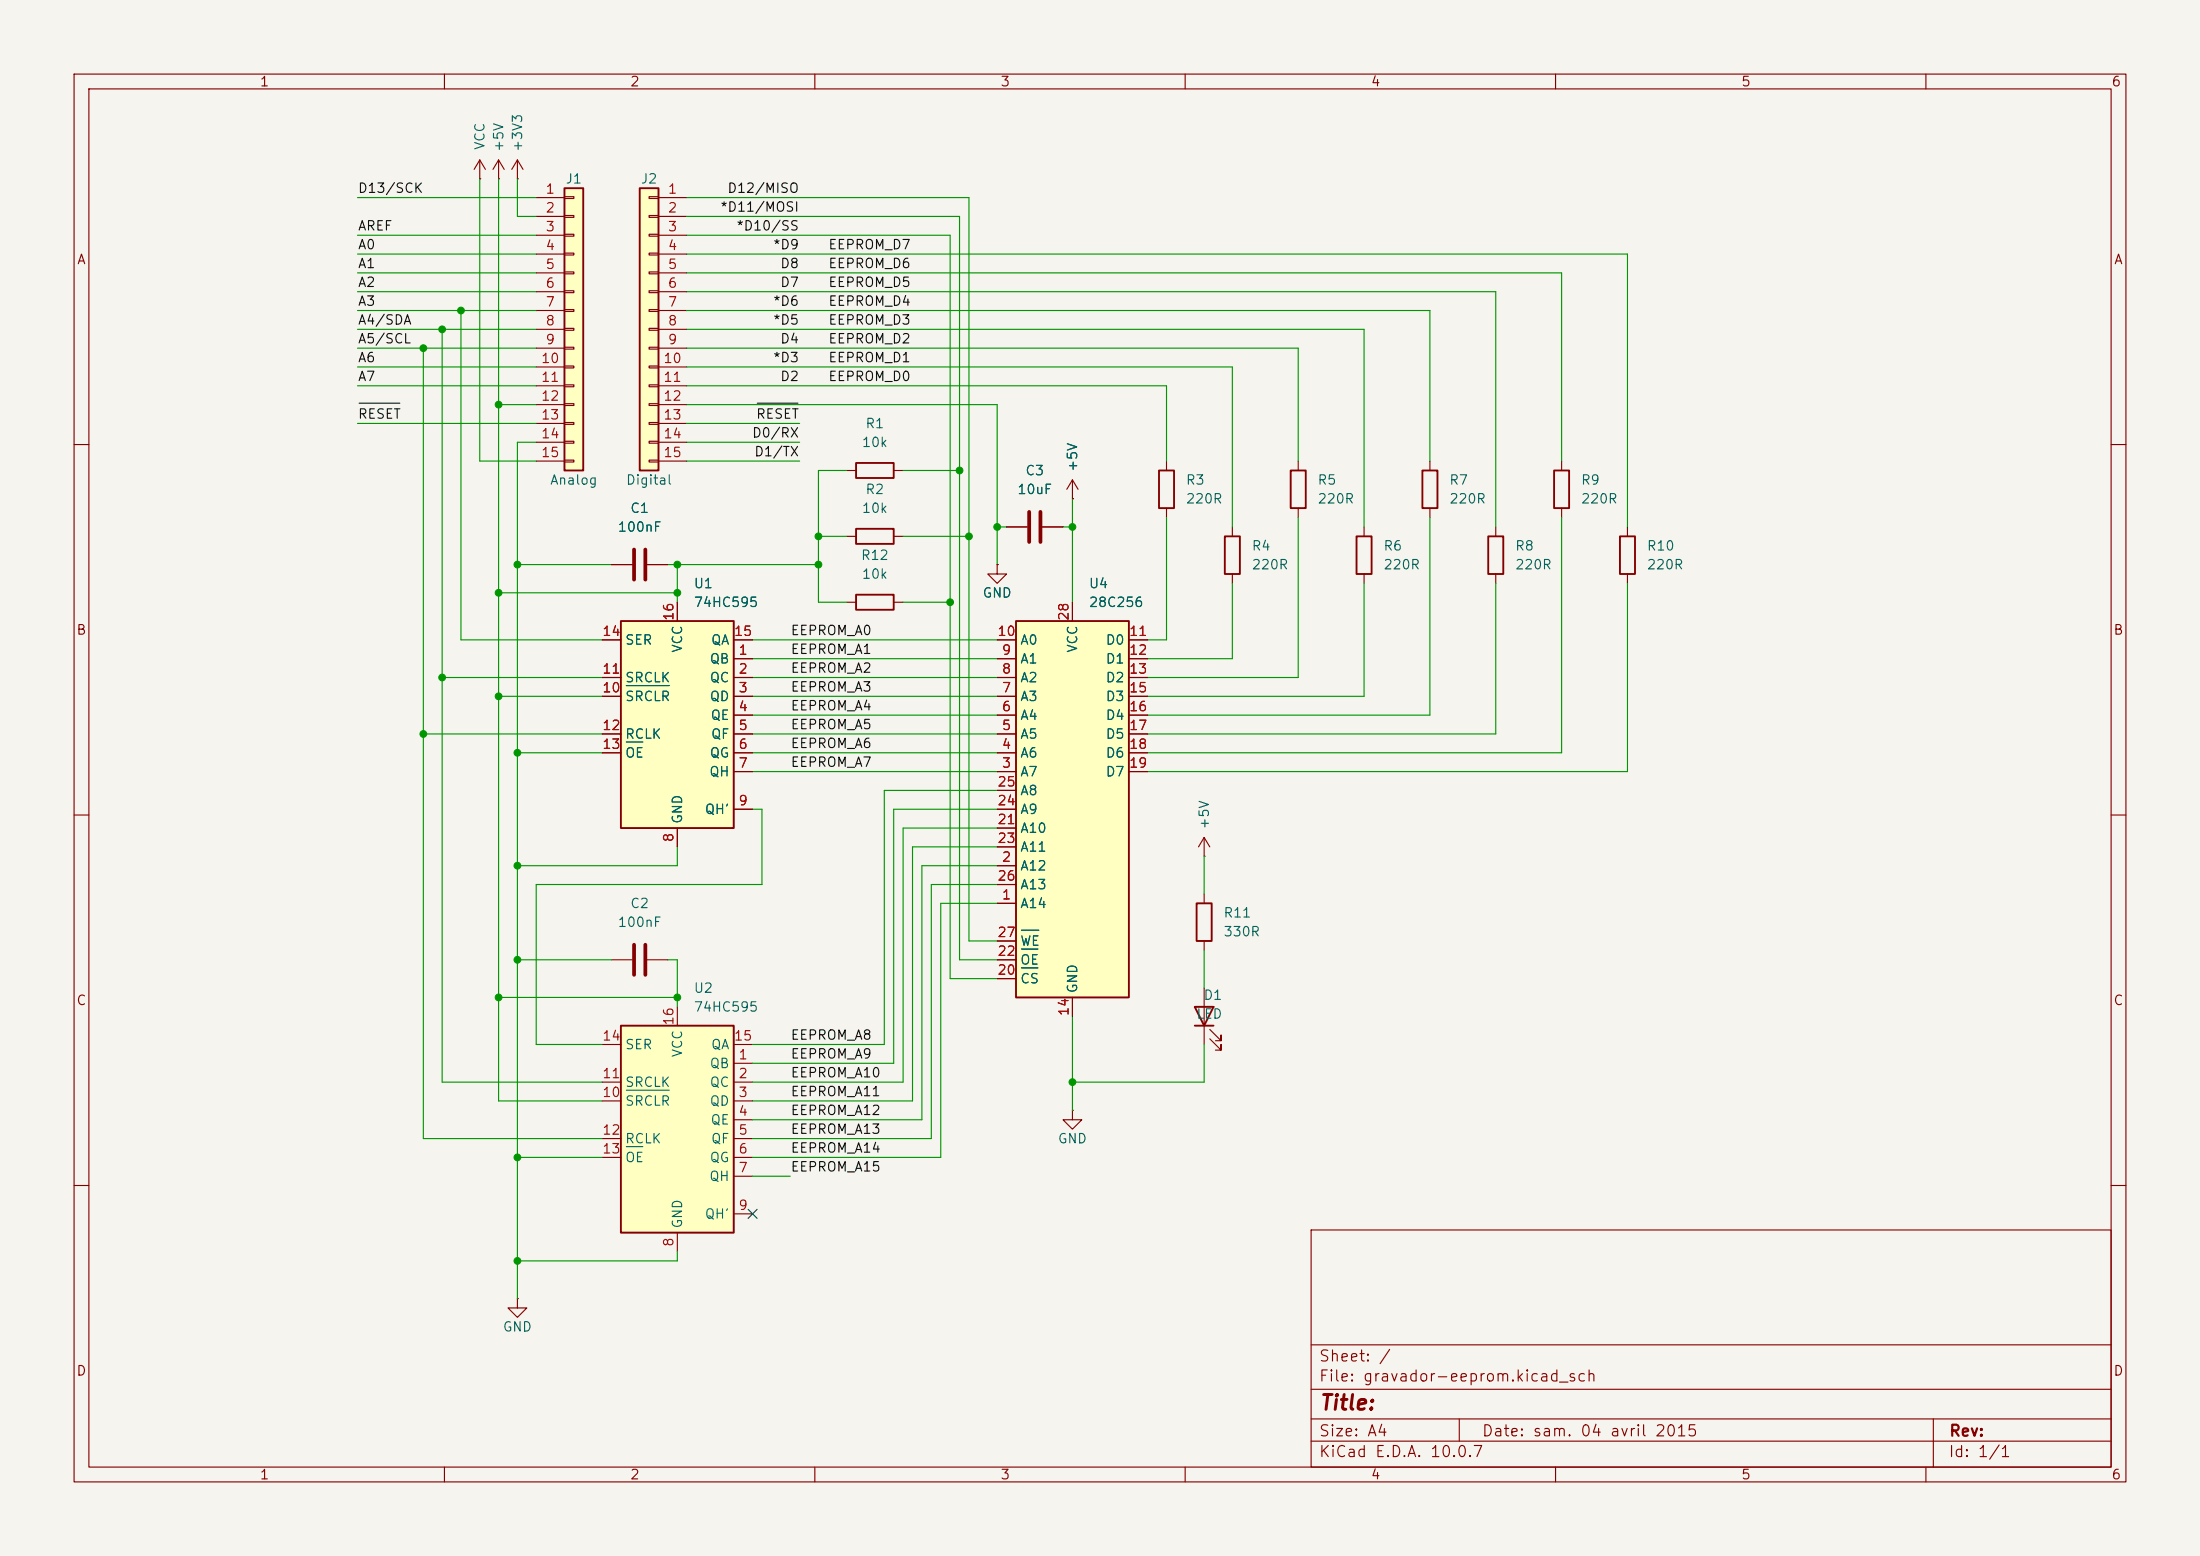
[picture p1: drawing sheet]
<svg xmlns="http://www.w3.org/2000/svg" width="297mm" height="210mm" viewBox="0 0 297 210" stroke-linecap="round" stroke-linejoin="round" font-family="sans-serif">
<path d="M0 0h297v210h-297z" fill="#f5f4ef" stroke="#f5f4ef" stroke-width=".14"/>
<g fill="none" stroke="#840000" stroke-width=".15">
<path d="M10 10h277v190h-277zM12 12h273v186h-273zM60 10v2M110 10v2M160 10v2M210 10v2M260 10v2M10 60h2M82.5 76.2h2.8M87.4 76.2h2.8M166.4 71.1v1.3M166.4 77.5v1.2"/>
<path d="M285 60h2M10 110h2M285 110h2M10 160h2M177 166h108v32h-108zM285 160h2M60 198v2M110 198v2M160 198v2M177 194.5h108M177 191.5h108M177 187.5h108"/>
<path d="M177 181.5h108M197 191.5v3M210 198v2M260 198v2M261 191.5v6.5"/>
</g>
<path d="M165.4 72.4h2v5.1h-2z" fill="none" stroke="#840000" stroke-width=".25"/>
<path d="M85.6 74.2v4M87.1 74.2v4" fill="none" stroke="#840000" stroke-width=".51"/>
<path d="M76.2 25.4h2.5v38.1h-2.5z" fill="#ffffc2"/>
<path d="M76.2 25.4h2.5v38.1h-2.5z" fill="none" stroke="#840000" stroke-width=".25"/>
<g fill="none" stroke="#840000" stroke-width=".15">
<path d="M72.4 26.7h3.8M72.4 29.2h3.8M72.4 31.8h3.8M72.4 34.3h3.8M72.4 36.8h3.8M72.4 39.4h3.8M76.2 26.5h1.3v.3h-1.3zM76.2 29.1h1.3v.2h-1.3zM76.2 31.6h1.3v.3h-1.3zM76.2 34.2h1.3v.2h-1.3zM76.2 36.7h1.3v.3h-1.3zM76.2 39.2h1.3v.3h-1.3z"/>
<path d="M72.4 41.9h3.8M72.4 44.5h3.8M72.4 47h3.8M72.4 49.5h3.8M72.4 52.1h3.8M72.4 54.6h3.8M72.4 57.2h3.8M72.4 59.7h3.8M76.2 41.8h1.3v.2h-1.3zM76.2 44.3h1.3v.3h-1.3zM76.2 46.9h1.3v.2h-1.3zM76.2 49.4h1.3v.3h-1.3z"/>
<path d="M76.2 51.9h1.3v.3h-1.3zM76.2 54.5h1.3v.2h-1.3zM76.2 57h1.3v.3h-1.3zM76.2 59.6h1.3v.2h-1.3zM72.4 62.2h3.8M76.2 62.1h1.3v.3h-1.3z"/>
</g>
<path d="M86.4 25.4h2.5v38.1h-2.5z" fill="#ffffc2"/>
<path d="M86.4 25.4h2.5v38.1h-2.5zM115.6 71.4h5v2h-5zM115.6 62.5h5v2h-5zM174.2 63.5h2.1v5.1h-2.1zM183.1 72.4h2.1v5.1h-2.1zM192 63.5h2.1v5.1h-2.1zM200.9 72.4h2v5.1h-2zM209.8 63.5h2v5.1h-2z" fill="none" stroke="#840000" stroke-width=".25"/>
<g fill="none" stroke="#840000" stroke-width=".15">
<path d="M87.6 26.5h1.3v.3h-1.3zM87.6 29.1h1.3v.2h-1.3zM87.6 31.6h1.3v.3h-1.3zM87.6 34.2h1.3v.2h-1.3zM87.6 36.7h1.3v.3h-1.3zM87.6 39.2h1.3v.3h-1.3zM88.9 26.7h3.8M88.9 29.2h3.8M88.9 31.8h3.8M88.9 34.3h3.8M88.9 36.8h3.8M88.9 39.4h3.8"/>
<path d="M87.6 41.8h1.3v.2h-1.3zM87.6 44.3h1.3v.3h-1.3zM87.6 46.9h1.3v.2h-1.3zM87.6 49.4h1.3v.3h-1.3zM87.6 51.9h1.3v.3h-1.3zM87.6 54.5h1.3v.2h-1.3zM87.6 57h1.3v.3h-1.3zM87.6 59.6h1.3v.2h-1.3zM88.9 41.9h3.8M88.9 44.5h3.8M88.9 47h3.8M88.9 49.5h3.8"/>
<path d="M88.9 52.1h3.8M88.9 54.6h3.8M88.9 57.2h3.8M88.9 59.7h3.8M87.6 62.1h1.3v.3h-1.3zM88.9 62.2h3.8M114.3 72.4h1.3M114.3 63.5h1.3M120.6 72.4h1.3M120.6 63.5h1.3M175.3 62.2v1.3M175.3 68.6v1.3"/>
<path d="M184.1 71.1v1.3M184.1 77.5v1.2M193 62.2v1.3M193 68.6v1.3M201.9 71.1v1.3M201.9 77.5v1.2M210.8 62.2v1.3M210.8 68.6v1.3M82.5 129.5h2.8M87.4 129.5h2.8M144.8 149.9v1.2h1.2l-1.2 1.3-1.3-1.3h1.3M144.8 149.9h.1"/>
<path d="M69.8 175.3v1.2h1.3l-1.3 1.3-1.2-1.3h1.2M69.8 175.3h.1"/>
</g>
<path d="M85.6 127.5v4.1M87.1 127.5v4.1" fill="none" stroke="#840000" stroke-width=".51"/>
<path d="M83.8 138.4h15.3v28h-15.3z" fill="#ffffc2"/>
<path d="M83.8 138.4h15.3v28h-15.3zM161.3 135.9h2.5l-1.2 2.5zM161.3 138.4h2.5M161.5 121.9h2.1v5.1h-2.1z" fill="none" stroke="#840000" stroke-width=".25"/>
<g fill="none" stroke="#840000" stroke-width=".15">
<path d="M64.8 24.1h.1M64.8 21.6l-.8 1.3M64.8 21.6l.7 1.3M64.8 21.6v2.5M67.3 24.1h.1M67.3 21.6l-.8 1.3M67.3 21.6l.8 1.3M67.3 21.6v2.5M69.8 24.1h.1M69.8 21.6l-.7 1.3M69.8 21.6l.8 1.3M69.8 21.6v2.5"/>
<path d="M162.6 115.6h.1M162.6 113v2.6M162.6 113l-.8 1.3M162.6 113l.7 1.3M91.4 135.9v2.5M162.6 120.7v1.2M162.6 127v1.3M162.6 133.4v7.6M163.3 138.9l1.5 1.6v-.8v.8h-.7M81.3 146.1h2.5M81.3 148.6h2.5M81.3 153.7h2.5"/>
<path d="M81.3 156.2h2.5M81.3 141h2.5M99.1 143.5h2.5M99.1 146.1h2.5M99.1 148.6h2.5M99.1 151.1h2.5M99.1 153.7h2.5M99.1 156.2h2.5M99.1 158.8h2.5M99.1 141h2.5M163.3 140.2l1.5 1.5v-.7v.7h-.7M91.4 166.4v2.5"/>
<path d="M99.1 163.8h2.5"/>
</g>
<path d="M84.6 147.1h5.7M84.6 154.8h2.2" fill="none" stroke="#006464" stroke-width=".15"/>
<path d="M137.2 83.8h15.2v50.8h-15.2z" fill="#ffffc2"/>
<path d="M137.2 83.8h15.2v50.8h-15.2z" fill="none" stroke="#840000" stroke-width=".25"/>
<g fill="none" stroke="#840000" stroke-width=".15">
<path d="M134.6 76.2v1.3h1.3l-1.3 1.2-1.3-1.2h1.3M134.6 76.2h.1M134.6 99.1h2.6M134.6 96.5h2.6M134.6 94h2.6M134.6 91.4h2.6M134.6 88.9h2.6M134.6 86.4h2.6M144.8 81.3v2.5M152.4 99.1h2.5M152.4 96.5h2.5M152.4 94h2.5"/>
<path d="M152.4 91.4h2.5M152.4 88.9h2.5M152.4 86.4h2.5M134.6 116.8h2.6M134.6 104.1h2.6M134.6 101.6h2.6M134.6 111.8h2.6M134.6 114.3h2.6M134.6 109.2h2.6M134.6 106.7h2.6M134.6 119.4h2.6M152.4 104.1h2.5"/>
<path d="M152.4 101.6h2.5M134.6 121.9h2.6M134.6 132.1h2.6M134.6 129.5h2.6M134.6 127h2.6M144.8 134.6v2.6"/>
</g>
<path d="M137.9 130.6h2.2M137.9 128.1h2.2M137.9 125.6h2.3" fill="none" stroke="#006464" stroke-width=".15"/>
<path d="M83.8 83.8h15.3v28h-15.3z" fill="#ffffc2"/>
<path d="M156.5 63.5h2v5.1h-2zM218.7 72.4h2v5.1h-2zM83.8 83.8h15.3v28h-15.3zM115.6 80.3h5v2h-5z" fill="none" stroke="#840000" stroke-width=".25"/>
<g fill="none" stroke="#840000" stroke-width=".15">
<path d="M82.5 76.2h2.8M87.4 76.2h2.8M134.6 76.2h.1M135.9 71.1h2.8M140.7 71.1h2.8M144.8 67.3h.1M144.8 64.8l-.8 1.2M144.8 64.8l.7 1.2M144.8 64.8v2.5M157.5 62.2v1.3M157.5 68.6v1.3M219.7 71.1v1.3"/>
<path d="M219.7 77.5v1.2M81.3 91.4h2.5M81.3 94h2.5M81.3 99.1h2.5M81.3 86.4h2.5M91.4 81.3v2.5M99.1 88.9h2.5M99.1 91.4h2.5M99.1 94h2.5M99.1 96.5h2.5M99.1 99.1h2.5M99.1 86.4h2.5"/>
<path d="M114.3 81.3h1.3M120.6 81.3h1.3M134.6 88.9h2.6M134.6 91.4h2.6M134.6 94h2.6M134.6 96.5h2.6M134.6 99.1h2.6M134.6 86.4h2.6M144.8 81.3v2.5M152.4 88.9h2.5M152.4 91.4h2.5M152.4 94h2.5"/>
<path d="M152.4 96.5h2.5M152.4 99.1h2.5M152.4 86.4h2.5M81.3 101.6h2.5M91.4 111.8v2.5M99.1 101.6h2.5M99.1 104.1h2.5M99.1 109.2h2.5M134.6 101.6h2.6M134.6 104.1h2.6M134.6 109.2h2.6M134.6 116.8h2.6"/>
<path d="M134.6 111.8h2.6M134.6 114.3h2.6M134.6 106.7h2.6M134.6 119.4h2.6M152.4 101.6h2.5M152.4 104.1h2.5M134.6 121.9h2.6M134.6 132.1h2.6M134.6 129.5h2.6M134.6 127h2.6M144.8 134.6v2.6"/>
</g>
<path d="M84.6 92.5h5.7M84.6 100.2h2.2M137.9 130.6h2.2M137.9 128.1h2.2M137.9 125.6h2.3" fill="none" stroke="#006464" stroke-width=".15"/>
<path d="M138.9 69.1v4.1M140.5 69.1v4.1" fill="none" stroke="#840000" stroke-width=".51"/>
<path d="M48.5 54.4h5.5M102.2 54.4h5.5" fill="none" stroke="#0f0f0f" stroke-width=".15"/>
<g fill="none" stroke="#009600" stroke-width=".15">
<path d="M48.3 39.4h24.1M48.3 31.8h24.1M48.3 36.8h24.1M48.3 26.7h24.1M48.3 34.3h24.1M64.8 24.1v38.1h7.6M67.3 24.1v124.5h14M69.8 24.1v5.1h2.6M92.7 29.2h36.8v100.3h5.1M92.7 39.4h109.2v31.7M92.7 31.8h35.6v100.3h6.3M92.7 36.8h118.1v25.4"/>
<path d="M92.7 26.7h38.1v100.3h3.8M92.7 34.3h127v36.8M48.3 41.9h24.1M48.3 44.5h24.1M48.3 47h24.1M48.3 49.5h24.1M48.3 52.1h24.1M48.3 57.2h24.1M57.1 47v106.7h24.2M59.7 44.5v101.6h21.6M62.2 41.9v44.5h19.1M67.3 54.6h5.1"/>
<path d="M72.4 59.7h-2.6v115.6M92.7 52.1h64.8v10.1M92.7 41.9h100.3v20.3M92.7 59.7h15.2M92.7 54.6h41.9v21.6M92.7 44.5h91.4v26.6M92.7 47h82.6v15.2M92.7 49.5h73.7v21.6M92.7 57.2h15.2M69.8 76.2h12.7M90.2 76.2h20.3M91.4 76.2v5.1"/>
<path d="M92.7 62.2h15.2M110.5 72.4h3.8M114.3 63.5h-3.8v17.8h3.8M121.9 72.4h8.9M121.9 63.5h7.6M134.6 71.1h1.3M143.5 71.1h1.3M144.8 67.3v14M157.5 69.9v16.5h-2.6M166.4 78.7v10.2h-11.5M175.3 69.9v21.5h-20.4M184.1 78.7v15.3h-29.2"/>
<path d="M193 69.9v26.6h-38.1M201.9 78.7v20.4h-47M210.8 69.9v31.7h-55.9M219.7 78.7v25.4h-64.8M57.1 99.1h24.2M59.7 91.4h21.6M67.3 94h14M67.3 80h24.1M101.6 99.1h33M101.6 86.4h33M101.6 88.9h33M101.6 96.5h33"/>
<path d="M101.6 94h33M101.6 91.4h33M121.9 81.3h6.4M69.8 101.6h11.5M91.4 114.3v2.5h-21.6M101.6 109.2h1.3v10.2h-30.5v21.6h8.9M101.6 104.1h33M101.6 101.6h33M134.6 106.7h-15.2v34.3h-17.8M134.6 111.8h-12.7v34.3h-20.3M134.6 116.8h-10.1v34.3h-22.9M134.6 119.4h-8.9v34.3h-24.1"/>
<path d="M134.6 114.3h-11.4v34.3h-21.6M134.6 109.2h-14v34.3h-19M162.6 115.6v5.1M67.3 134.6h24.1M69.8 129.5h12.7M90.2 129.5h1.2v6.4M134.6 121.9h-7.6v34.3h-25.4M144.8 137.2v12.7M162.6 128.3v5.1M69.8 156.2h11.5M101.6 158.8h5.1M162.6 141v5.1h-17.8"/>
<path d="M91.4 168.9v1.3h-21.6"/>
</g>
<path d="M101 163.2l1.2 1.2M102.2 163.2l-1.2 1.2" fill="none" stroke="#000084" stroke-width=".15"/>
<g fill="#009600" stroke="#009600" stroke-width=".14">
<circle cx="67.3" cy="94" r=".46"/>
<circle cx="69.8" cy="101.6" r=".46"/>
<circle cx="67.3" cy="80" r=".46"/>
<circle cx="57.1" cy="99.1" r=".46"/>
<circle cx="59.7" cy="91.4" r=".46"/>
<circle cx="69.8" cy="76.2" r=".46"/>
<circle cx="91.4" cy="80" r=".46"/>
<circle cx="91.4" cy="76.2" r=".46"/>
<circle cx="69.8" cy="156.2" r=".46"/>
<circle cx="69.8" cy="170.2" r=".46"/>
<circle cx="144.8" cy="146.1" r=".46"/>
<circle cx="91.4" cy="134.6" r=".46"/>
<circle cx="69.8" cy="116.8" r=".46"/>
<circle cx="67.3" cy="134.6" r=".46"/>
<circle cx="69.8" cy="129.5" r=".46"/>
<circle cx="62.2" cy="41.9" r=".46"/>
<circle cx="57.1" cy="47" r=".46"/>
<circle cx="59.7" cy="44.5" r=".46"/>
<circle cx="67.3" cy="54.6" r=".46"/>
<circle cx="129.5" cy="63.5" r=".46"/>
<circle cx="128.3" cy="81.3" r=".46"/>
<circle cx="144.8" cy="71.1" r=".46"/>
<circle cx="110.5" cy="76.2" r=".46"/>
<circle cx="110.5" cy="72.4" r=".46"/>
<circle cx="130.8" cy="72.4" r=".46"/>
<circle cx="134.6" cy="71.1" r=".46"/>
</g>
<text font-size="2" fill="#840000" x="178" y="190.8">Title:</text>
<g font-size="1.5" fill="#840000">
<text x="178" y="184.1">Sheet: /</text>
<text x="178" y="186.8">File: gravador-eeprom.kicad_sch</text>
<text x="178" y="197">KiCad E.D.A. 10.0.7</text>
<text x="178" y="194.2">Size: A4</text>
<text x="200" y="194.2">Date: sam. 04 avril 2015</text>
<text x="263" y="197">Id: 1/1</text>
<text x="263" y="194.2">Rev:</text>
</g>
<g font-size="1.3" fill="#840000">
<text x="35" y="12">1</text>
<text x="85" y="12">2</text>
<text x="135" y="12">3</text>
<text x="185" y="12">4</text>
<text x="235" y="12">5</text>
<text x="285" y="12">6</text>
<text x="10.3" y="36">A</text>
<text x="285.3" y="36">A</text>
<text x="10.2" y="86">B</text>
<text x="285.2" y="86">B</text>
<text x="10.2" y="136">C</text>
<text x="285.2" y="136">C</text>
<text x="10.2" y="186">D</text>
<text x="285.2" y="186">D</text>
<text x="35" y="200">1</text>
<text x="85" y="200">2</text>
<text x="135" y="200">3</text>
<text x="185" y="200">4</text>
<text x="235" y="200">5</text>
<text x="285" y="200">6</text>
</g>
<g font-size="1.3" fill="#006464">
<text x="65.7" y="20.3" transform="rotate(-90 65.7 20.3)">VCC</text>
<text x="68.3" y="20.6" transform="rotate(-90 68.3 20.6)">+5V</text>
<text x="70.8" y="20.6" transform="rotate(-90 70.8 20.6)">+3V3</text>
<text x="76.3" y="25.1">J1</text>
<text x="86.4" y="25.1">J2</text>
<text x="116.7" y="58.1">R1</text>
<text x="74.2" y="65.7">Analog</text>
<text x="84.4" y="65.7">Digital</text>
<text x="116.3" y="60.7">10k</text>
<text x="138.3" y="64.5">C3</text>
<text x="145.7" y="63.8" transform="rotate(-90 145.7 63.8)">+5V</text>
<text x="160" y="65.7">R3</text>
<text x="177.8" y="65.7">R5</text>
<text x="195.6" y="65.7">R7</text>
<text x="213.3" y="65.7">R9</text>
<text x="85" y="69.5">C1</text>
<text x="116.3" y="69.5">10k</text>
<text x="116.7" y="67">R2</text>
<text x="137.2" y="67">10uF</text>
<text x="160" y="68.3">220R</text>
<text x="177.8" y="68.3">220R</text>
<text x="195.6" y="68.3">220R</text>
<text x="213.3" y="68.3">220R</text>
<text x="83.3" y="72.1">100nF</text>
<text x="116.1" y="75.9">R12</text>
<text x="168.9" y="74.6">R4</text>
<text x="168.9" y="77.2">220R</text>
<text x="186.7" y="74.6">R6</text>
<text x="186.7" y="77.2">220R</text>
<text x="204.5" y="74.6">R8</text>
<text x="204.5" y="77.2">220R</text>
<text x="222.2" y="74.6">R10</text>
<text x="222.2" y="77.2">220R</text>
<text x="93.6" y="79.7">U1</text>
<text x="93.6" y="82.2">74HC595</text>
<text x="116.3" y="78.4">10k</text>
<text x="132.6" y="81">GND</text>
<text x="146.9" y="79.7">U4</text>
<text x="146.9" y="82.2">28C256</text>
<text x="84.3" y="87.3">SER</text>
<text x="92.4" y="88.2" transform="rotate(-90 92.4 88.2)">VCC</text>
<text x="95.7" y="89.9">QB</text>
<text x="95.9" y="87.3">QA</text>
<text x="137.6" y="89.9">A1</text>
<text x="137.6" y="87.3">A0</text>
<text x="145.7" y="88.2" transform="rotate(-90 145.7 88.2)">VCC</text>
<text x="149.2" y="87.3">D0</text>
<text x="149.2" y="89.9">D1</text>
<text x="84.3" y="94.9">SRCLR</text>
<text x="84.3" y="92.4">SRCLK</text>
<text x="95.7" y="92.4">QC</text>
<text x="95.7" y="94.9">QD</text>
<text x="137.6" y="94.9">A3</text>
<text x="137.6" y="92.4">A2</text>
<text x="149.2" y="92.4">D2</text>
<text x="149.2" y="94.9">D3</text>
<text x="84.3" y="100">RCLK</text>
<text x="95.8" y="97.5">QE</text>
<text x="95.9" y="100">QF</text>
<text x="137.6" y="100">A5</text>
<text x="137.6" y="97.5">A4</text>
<text x="149.2" y="97.5">D4</text>
<text x="149.2" y="100">D5</text>
<text x="84.3" y="102.6">OE</text>
<text x="95.7" y="105.1">QH</text>
<text x="95.7" y="102.6">QG</text>
<text x="137.6" y="105.1">A7</text>
<text x="137.6" y="102.6">A6</text>
<text x="137.6" y="107.6">A8</text>
<text x="149.2" y="102.6">D6</text>
<text x="149.2" y="105.1">D7</text>
<text x="92.4" y="111.3" transform="rotate(-90 92.4 111.3)">GND</text>
<text x="95.1" y="110.2">QH'</text>
<text x="137.6" y="112.7">A10</text>
<text x="137.6" y="110.2">A9</text>
<text x="163.5" y="112" transform="rotate(-90 163.5 112)">+5V</text>
<text x="137.6" y="117.8">A12</text>
<text x="137.6" y="115.3">A11</text>
<text x="83.3" y="125.4">100nF</text>
<text x="85" y="122.9">C2</text>
<text x="137.6" y="122.9">A14</text>
<text x="137.6" y="120.3">A13</text>
<text x="165.1" y="124.2">R11</text>
<text x="137.6" y="130.5">OE</text>
<text x="137.6" y="128">WE</text>
<text x="165.1" y="126.7">330R</text>
<text x="93.6" y="134.3">U2</text>
<text x="93.6" y="136.9">74HC595</text>
<text x="137.6" y="133">CS</text>
<text x="145.7" y="134.1" transform="rotate(-90 145.7 134.1)">GND</text>
<text x="161.4" y="137.8">LED</text>
<text x="162.4" y="135.3">D1</text>
<text x="84.3" y="141.9">SER</text>
<text x="92.4" y="142.8" transform="rotate(-90 92.4 142.8)">VCC</text>
<text x="95.9" y="141.9">QA</text>
<text x="84.3" y="149.6">SRCLR</text>
<text x="84.3" y="147">SRCLK</text>
<text x="95.7" y="144.5">QB</text>
<text x="95.7" y="147">QC</text>
<text x="95.7" y="149.6">QD</text>
<text x="84.3" y="154.6">RCLK</text>
<text x="95.8" y="152.1">QE</text>
<text x="95.9" y="154.6">QF</text>
<text x="142.7" y="154.6">GND</text>
<text x="84.3" y="157.2">OE</text>
<text x="95.7" y="159.7">QH</text>
<text x="95.7" y="157.2">QG</text>
<text x="92.4" y="165.9" transform="rotate(-90 92.4 165.9)">GND</text>
<text x="95.1" y="164.8">QH'</text>
<text x="67.8" y="180">GND</text>
</g>
<g font-size="1.3" fill="#0f0f0f">
<text x="48.2" y="26.4">D13/SCK</text>
<text x="97.1" y="28.9">*D11/MOSI</text>
<text x="98.1" y="26.4">D12/MISO</text>
<text x="48.2" y="34">A0</text>
<text x="48.2" y="31.4">AREF</text>
<text x="99.3" y="31.4">*D10/SS</text>
<text x="104.3" y="34">*D9</text>
<text x="111.7" y="34">EEPROM_D7</text>
<text x="48.2" y="39.1">A2</text>
<text x="48.2" y="36.5">A1</text>
<text x="48.2" y="41.6">A3</text>
<text x="104.3" y="41.6">*D6</text>
<text x="105.2" y="36.5">D8</text>
<text x="105.2" y="39.1">D7</text>
<text x="111.7" y="36.5">EEPROM_D6</text>
<text x="111.7" y="39.1">EEPROM_D5</text>
<text x="111.7" y="41.6">EEPROM_D4</text>
<text x="48.2" y="46.7">A5/SCL</text>
<text x="48.2" y="44.1">A4/SDA</text>
<text x="104.3" y="44.1">*D5</text>
<text x="105.2" y="46.7">D4</text>
<text x="111.7" y="46.7">EEPROM_D2</text>
<text x="111.7" y="44.1">EEPROM_D3</text>
<text x="48.2" y="51.8">A7</text>
<text x="48.2" y="49.2">A6</text>
<text x="104.3" y="49.2">*D3</text>
<text x="105.2" y="51.8">D2</text>
<text x="111.7" y="51.8">EEPROM_D0</text>
<text x="111.7" y="49.2">EEPROM_D1</text>
<text x="48.2" y="56.8">RESET</text>
<text x="101.4" y="59.4">D0/RX</text>
<text x="102" y="56.8">RESET</text>
<text x="101.7" y="61.9">D1/TX</text>
<text x="106.7" y="88.6">EEPROM_A1</text>
<text x="106.7" y="86">EEPROM_A0</text>
<text x="106.7" y="93.7">EEPROM_A3</text>
<text x="106.7" y="91.1">EEPROM_A2</text>
<text x="106.7" y="96.2">EEPROM_A4</text>
<text x="106.7" y="98.7">EEPROM_A5</text>
<text x="106.7" y="101.3">EEPROM_A6</text>
<text x="106.7" y="103.8">EEPROM_A7</text>
<text x="106.7" y="143.2">EEPROM_A9</text>
<text x="106.7" y="140.7">EEPROM_A8</text>
<text x="106.7" y="145.7">EEPROM_A10</text>
<text x="106.7" y="148.3">EEPROM_A11</text>
<text x="106.7" y="155.9">EEPROM_A14</text>
<text x="106.7" y="153.4">EEPROM_A13</text>
<text x="106.7" y="150.8">EEPROM_A12</text>
<text x="106.7" y="158.4">EEPROM_A15</text>
</g>
<g font-size="1.3" fill="#a90000">
<text x="73.6" y="26.5">1</text>
<text x="73.6" y="29">2</text>
<text x="90.1" y="26.5">1</text>
<text x="90.1" y="29">2</text>
<text x="73.6" y="31.5">3</text>
<text x="73.6" y="34.1">4</text>
<text x="90.1" y="31.5">3</text>
<text x="90.1" y="34.1">4</text>
<text x="73.6" y="36.6">5</text>
<text x="73.6" y="39.2">6</text>
<text x="73.6" y="41.7">7</text>
<text x="90.1" y="36.6">5</text>
<text x="90.1" y="39.2">6</text>
<text x="90.1" y="41.7">7</text>
<text x="73.6" y="44.2">8</text>
<text x="73.6" y="46.8">9</text>
<text x="90.1" y="44.2">8</text>
<text x="90.1" y="46.8">9</text>
<text x="73" y="49.3">10</text>
<text x="73" y="51.9">11</text>
<text x="89.5" y="49.3">10</text>
<text x="89.5" y="51.9">11</text>
<text x="73" y="54.4">12</text>
<text x="73" y="56.9">13</text>
<text x="73" y="59.5">14</text>
<text x="89.5" y="54.4">12</text>
<text x="89.5" y="56.9">13</text>
<text x="89.5" y="59.5">14</text>
<text x="73" y="62">15</text>
<text x="89.5" y="62">15</text>
<text x="91.2" y="83.9" transform="rotate(-90 91.2 83.9)">16</text>
<text x="144.6" y="83.9" transform="rotate(-90 144.6 83.9)">28</text>
<text x="81.2" y="86.1">14</text>
<text x="99" y="86.1">15</text>
<text x="99.6" y="88.7">1</text>
<text x="134.6" y="86.1">10</text>
<text x="135.2" y="88.7">9</text>
<text x="152.3" y="86.1">11</text>
<text x="152.3" y="88.7">12</text>
<text x="81.2" y="93.8">10</text>
<text x="81.2" y="91.2">11</text>
<text x="99.6" y="91.2">2</text>
<text x="99.6" y="93.8">3</text>
<text x="135.2" y="93.8">7</text>
<text x="135.2" y="91.2">8</text>
<text x="152.3" y="91.2">13</text>
<text x="152.3" y="93.8">15</text>
<text x="81.2" y="98.8">12</text>
<text x="81.2" y="101.4">13</text>
<text x="99.6" y="96.3">4</text>
<text x="99.6" y="98.8">5</text>
<text x="99.6" y="101.4">6</text>
<text x="135.2" y="101.4">4</text>
<text x="135.2" y="98.8">5</text>
<text x="135.2" y="96.3">6</text>
<text x="152.3" y="96.3">16</text>
<text x="152.3" y="98.8">17</text>
<text x="152.3" y="101.4">18</text>
<text x="99.6" y="103.9">7</text>
<text x="134.6" y="106.5">25</text>
<text x="135.2" y="103.9">3</text>
<text x="152.3" y="103.9">19</text>
<text x="91.2" y="113.8" transform="rotate(-90 91.2 113.8)">8</text>
<text x="99.6" y="109">9</text>
<text x="134.6" y="111.5">21</text>
<text x="134.6" y="109">24</text>
<text x="134.6" y="114.1">23</text>
<text x="134.6" y="119.2">26</text>
<text x="135.2" y="116.6">2</text>
<text x="135.2" y="121.7">1</text>
<text x="134.6" y="131.9">20</text>
<text x="134.6" y="129.3">22</text>
<text x="134.6" y="126.8">27</text>
<text x="144.6" y="137.2" transform="rotate(-90 144.6 137.2)">14</text>
<text x="81.2" y="140.8">14</text>
<text x="91.2" y="138.5" transform="rotate(-90 91.2 138.5)">16</text>
<text x="99" y="140.8">15</text>
<text x="99.6" y="143.3">1</text>
<text x="81.2" y="148.4">10</text>
<text x="81.2" y="145.8">11</text>
<text x="99.6" y="145.8">2</text>
<text x="99.6" y="148.4">3</text>
<text x="81.2" y="153.5">12</text>
<text x="81.2" y="156">13</text>
<text x="99.6" y="150.9">4</text>
<text x="99.6" y="153.5">5</text>
<text x="99.6" y="156">6</text>
<text x="99.6" y="158.5">7</text>
<text x="99.6" y="163.6">9</text>
<text x="91.2" y="168.4" transform="rotate(-90 91.2 168.4)">8</text>
</g>
</svg>
